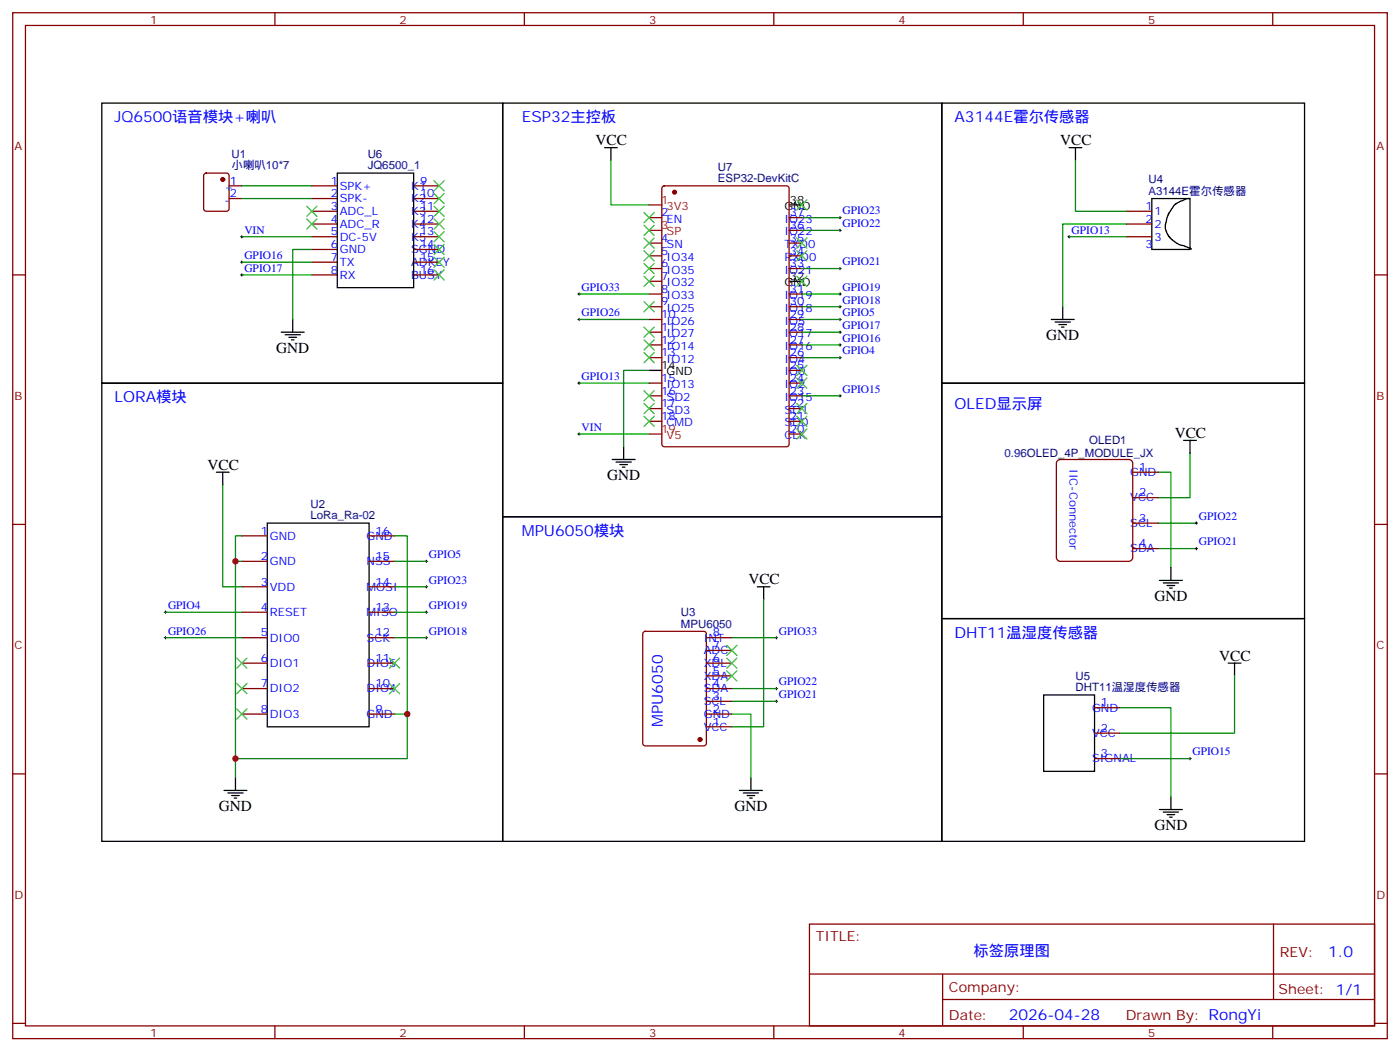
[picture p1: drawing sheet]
<svg xmlns="http://www.w3.org/2000/svg" width="388mm" height="292mm" viewBox="0 0 388 292" stroke-linecap="round" stroke-linejoin="round" font-family="sans-serif">
<g fill="none" stroke="#870000" stroke-width=".35">
<path d="M3.5 3.5h381v284.4h-381zM7.1 7.1h373.9v277.2h-373.9zM76.2 3.5v3.6M145.3 3.5v3.6M214.5 3.5v3.6M283.6 3.5v3.6M352.8 3.5v3.6M56.7 48.2l.4-.2h5.7l.6 .4 .1 9.5-.5 .6-5.9 .1-.6-.5-.1-9.4zM63.5 55h3.5M63.5 51.5h3.5M86.4 58.6h7.1M86.4 55h7.1"/>
<path d="M86.4 51.5h7.1M114.7 58.6h7M114.7 55h7M114.7 51.5h7M183.7 51.7l.4-.2h33.9l.7 .4v71.2l-.4 .7h-34.2l-.6-.4-.1-71.2zM312.2 58.6h7.1M3.5 76.2h3.6M86.4 76.2h7.1M86.4 62.1h7.1M86.4 65.6h7.1M86.4 72.7h7.1M86.4 69.1h7.1"/>
<path d="M114.7 76.2h7M114.7 62.1h7M114.7 65.6h7M114.7 72.7h7M114.7 69.1h7M179.9 60.3h3.5M179.9 67.4h3.5M179.9 70.9h3.5M179.9 74.4h3.5M179.9 78h3.5M218.7 60.3h3.5M218.7 63.9h3.5"/>
<path d="M218.7 67.4h3.5M218.7 70.9h3.5M218.7 74.4h3.5M312.2 62.1h7.1M312.2 65.6h7.1M381 76.2h3.5M179.9 81.5h3.5M179.9 85h3.5M179.9 88.5h3.5M179.9 92.1h3.5M179.9 95.6h3.5M179.9 99.1h3.5"/>
<path d="M218.7 81.5h3.5M218.7 85h3.5M218.7 88.5h3.5M218.7 92.1h3.5M218.7 95.6h3.5M218.7 99.1h3.5M179.9 106.2h3.5M179.9 109.7h3.5M179.9 113.2h3.5M179.9 116.8h3.5M218.7 102.7h3.5M218.7 106.2h3.5"/>
<path d="M218.7 109.7h3.5M218.7 113.2h3.5M218.7 116.8h3.5M218.7 120.3h3.5M293 127.8l.9-.4h19l.9 .4 .2 .6v26.1l-.5 .9-.6 .2h-19l-.9-.5-.2-.6v-26.1zM314 137.9h7M314 130.9h7M3.5 145.3h3.6M67 148.5h7.1M67 155.6h7.1M102.3 148.5h7.1M102.3 155.6h7.1"/>
<path d="M314 152h7M314 145h7M381 145.3h3.5M67 162.6h7.1M67 169.7h7.1M67 176.7h7.1M102.3 162.6h7.1M102.3 169.7h7.1M102.3 176.7h7.1M178.4 175.2l.5-.2h16.2l.6 .4 .1 30.6-.5 .7h-16.4l-.7-.4v-30.6zM195.8 176.7h7M67 183.8h7.1"/>
<path d="M67 190.9h7.1M67 197.9h7.1M102.3 183.8h7.1M102.3 190.9h7.1M102.3 197.9h7.1M195.8 183.8h7M195.8 190.9h7M195.8 197.9h7M195.8 194.4h7M195.8 187.3h7M195.8 180.3h7M303.4 196.1h7"/>
<path d="M3.5 214.5h3.6M195.8 201.4h7M303.4 203.2h7M303.4 210.3h7M381 214.5h3.5M224.4 256.1h156.6v28.2h-156.6zM353 256.1v20.9M224.4 270h156.5M261.3 277h119.6M261.3 270v14.1M3.5 283.6h3.6M76.2 284.3v3.6"/>
<path d="M145.3 284.3v3.6M214.5 284.3v3.6M283.6 284.3v3.6M352.8 284.3v3.6M381 283.6h3.5"/>
</g>
<g fill="none" stroke="#000" stroke-width=".35">
<path d="M28.2 28.6h111.1v77.6h-111.1zM139.3 28.6h121.8v114.6h-121.8zM261.1 28.6h100.5v77.6h-100.5zM93.5 48h21.2v31.7h-21.2zM167.6 40.9h3.5M169.3 40.9v3.6M218.7 56.8h3.5M296.3 40.9h3.6M298.1 40.9v3.6M319.3 55h10.5v14.1h-10.5zM329.8 55a2.89 2.89 0 0 0-2.1 .7l-1.6 .7-.7 .6-1.4 1.9-.5 1.4-.5 2v1.1l.8 2 1.2 1.1a7.2 7.2 0 0 0 3.7 1.8l1.6 .8M218.7 78h3.5"/>
<path d="M78 92.1h6.3M79 92.8h4.3M80.1 93.5h2.1M80.8 94.2h.7M81.1 88.5v3.6M291.4 88.5h6.3M292.5 89.3h4.2M293.5 90h2.1M294.2 90.7h.7M294.6 85v3.5M28.2 106.2h111.1v127h-111.1zM179.9 102.7h3.5"/>
<path d="M261.1 106.2h100.5v65.2h-100.5zM60 130.9h3.5M61.7 130.9v3.5M169.7 127.4h6.3M170.7 128.1h4.3M171.8 128.8h2.1M172.5 129.5h.7M172.9 123.8v3.6M328.1 122.1h3.5M329.8 122.1v3.5M74.1 145h28.2v56.4h-28.2zM139.3 143.2h121.8v90h-121.8z"/>
<path d="M324.6 157.3v3.6M209.9 162.6h3.5M211.7 162.6v3.6M261.1 171.4h100.5v61.8h-100.5zM321.4 160.9h6.3M322.4 161.6h4.3M323.5 162.3h2.1M324.2 163h.7M289.3 192.6h14.1v21.2h-14.1zM340.4 183.8h3.6M342.2 183.8v3.5M62.1 219.1h6.3"/>
<path d="M63.1 219.8h4.3M65.3 215.5v3.6M205 219.1h6.3M206 219.8h4.3M208.1 215.5v3.6M64.2 220.5h2.1M64.9 221.2h.7M207.1 220.5h2.1M207.8 221.2h.7M321.4 224.4h6.3M322.4 225.1h4.3M323.5 225.8h2.1"/>
<path d="M324.2 226.5h.7M324.6 220.8v3.6"/>
</g>
<g fill="none" stroke="#008700" stroke-width=".35">
<path d="M67 51.5h19.4M67 55h19.4M169.3 44.5v12.3h10.6M298.1 44.5v14.1h14.1M67 65.6h19.4M67 76.2h19.4M67 72.7h19.4M86.4 69.1h-5.3v19.4M222.2 60.3h10.6M222.2 63.9h10.6M222.2 74.4h10.6M296.3 65.6h15.9"/>
<path d="M312.2 62.1h-17.6v22.9M160.5 81.5h19.4M160.5 88.5h19.4M222.2 81.5h10.6M222.2 88.5h10.6M222.2 85h10.6M222.2 92.1h10.6M222.2 95.6h10.6M222.2 99.1h10.6M160.5 106.2h19.4M179.9 102.7h-7v21.1M222.2 109.7h10.6"/>
<path d="M61.7 134.4v28.2h5.3M160.5 120.3h19.4M321 130.9h3.6v26.4M329.8 125.6v12.3h-8.8M65.3 155.6h1.7M67 148.5h-1.7v67M109.4 148.5h3.5v61.8h-47.6M109.4 155.6h8.8M321 152h10.6M321 145h10.6M45.9 169.7h21.1M45.9 176.7h21.1"/>
<path d="M109.4 169.7h8.8M109.4 176.7h8.8M109.4 162.6h8.8M202.8 176.7h12.4M211.7 166.2v35.2h-8.9M109.4 197.9h3.5M202.8 197.9h5.3v17.6M202.8 190.9h12.4M202.8 194.4h12.4M310.4 196.1h14.2v24.7M342.2 187.3v15.9h-31.8M310.4 210.3h19.4"/>
</g>
<g fill="none" stroke="#000" stroke-width=".28">
<path d="M232.8 60v.7M66.7 65.6h.7M66.7 72.7h.7M66.7 76.2h.7M67 65.3v.7M67 72.3v.7M67 75.8v.8M232.5 74.4h.7M232.5 63.9h.7M232.5 60.3h.7M232.8 63.5v.7M232.8 74.1v.7"/>
<path d="M296 65.6h.7M296.3 65.3v.7M160.2 81.5h.7M160.2 88.5h.7M160.5 81.1v.7M160.5 88.2v.7M232.5 95.6h.7M232.5 92.1h.7M232.5 81.5h.7M232.5 88.5h.7M232.5 99.1h.7M232.5 85h.7"/>
<path d="M232.8 81.1v.7M232.8 84.7v.7M232.8 88.2v.7M232.8 91.7v.7M232.8 95.2v.8M232.8 98.8v.7M160.2 106.2h.7M160.5 105.8v.7M160.5 119.9v.8M232.5 109.7h.7M232.8 109.4v.7M160.2 120.3h.7"/>
<path d="M117.8 155.6h.7M118.2 155.2v.7M331.3 145h.7M331.3 152h.7M331.6 144.6v.7M331.6 151.7v.7M45.5 169.7h.7M45.5 176.7h.7M45.9 169.3v.7M45.9 176.4v.7M117.8 169.7h.7M117.8 176.7h.7"/>
<path d="M117.8 162.6h.7M118.2 162.3v.7M118.2 169.3v.7M118.2 176.4v.7M214.8 176.7h.7M215.2 176.4v.7M214.8 194.4h.7M214.8 190.9h.7M215.2 190.5v.7M215.2 194v.7M329.5 210.3h.7M329.8 209.9v.7"/>
</g>
<g fill="#870000" stroke="#870000" stroke-width=".35">
<circle cx="194" cy="205" r=".53"/>
<circle cx="187" cy="53.3" r=".53"/>
<circle cx="61.7" cy="49.7" r=".53"/>
</g>
<path d="M179.9 56.8h3.5M179.9 63.9h3.5M179.9 120.3h3.5" fill="none" stroke="#f00" stroke-width=".35"/>
<g fill="none" stroke="#3c3" stroke-width=".35">
<path d="M85 57.2l2.8 2.8M87.8 57.2l-2.8 2.8M120.3 50.1l2.8 2.8M120.3 53.6l2.8 2.8M120.3 57.2l2.8 2.8M123.1 50.1l-2.8 2.8M123.1 53.6l-2.8 2.8M123.1 57.2l-2.8 2.8M178.5 58.9l2.8 2.8M181.3 58.9l-2.8 2.8M220.8 55.4l2.9 2.8M223.7 55.4l-2.9 2.8"/>
<path d="M85 60.7l2.8 2.8M87.8 60.7l-2.8 2.8M120.3 60.7l2.8 2.8M120.3 64.2l2.8 2.8M120.3 67.7l2.8 2.9M120.3 71.3l2.8 2.8M120.3 74.8l2.8 2.8M123.1 60.7l-2.8 2.8M123.1 64.2l-2.8 2.8M123.1 67.7l-2.8 2.9M123.1 71.3l-2.8 2.8M123.1 74.8l-2.8 2.8"/>
<path d="M178.5 62.4l2.8 2.9M178.5 66l2.8 2.8M178.5 69.5l2.8 2.8M178.5 73l2.8 2.8M178.5 76.6l2.8 2.8M181.3 62.4l-2.8 2.9M181.3 66l-2.8 2.8M181.3 69.5l-2.8 2.8M181.3 73l-2.8 2.8M181.3 76.6l-2.8 2.8M220.8 66l2.9 2.8M220.8 69.5l2.9 2.8"/>
<path d="M220.8 76.6l2.9 2.8M223.7 66l-2.9 2.8M223.7 69.5l-2.9 2.8M223.7 76.6l-2.9 2.8M178.5 83.6l2.8 2.8M178.5 90.7l2.8 2.8M178.5 94.2l2.8 2.8M178.5 97.7l2.8 2.8M181.3 83.6l-2.8 2.8M181.3 90.7l-2.8 2.8M181.3 94.2l-2.8 2.8M181.3 97.7l-2.8 2.8"/>
<path d="M178.5 108.3l2.8 2.8M178.5 111.8l2.8 2.9M178.5 115.4l2.8 2.8M181.3 108.3l-2.8 2.8M181.3 111.8l-2.8 2.9M181.3 115.4l-2.8 2.8M220.8 101.2l2.9 2.9M220.8 104.8l2.9 2.8M220.8 111.8l2.9 2.9M220.8 115.4l2.9 2.8M220.8 118.9l2.9 2.8M223.7 101.2l-2.9 2.9"/>
<path d="M223.7 104.8l-2.9 2.8M223.7 111.8l-2.9 2.9M223.7 115.4l-2.9 2.8M223.7 118.9l-2.9 2.8M201.4 178.9l2.9 2.8M204.3 178.9l-2.9 2.8M65.6 182.4l2.8 2.8M65.6 189.4l2.8 2.9M65.6 196.5l2.8 2.8M68.4 182.4l-2.8 2.8M68.4 189.4l-2.8 2.9M68.4 196.5l-2.8 2.8"/>
<path d="M107.9 182.4l2.9 2.8M107.9 189.4l2.9 2.9M110.8 182.4l-2.9 2.8M110.8 189.4l-2.9 2.9M201.4 182.4l2.9 2.8M201.4 185.9l2.9 2.8M204.3 182.4l-2.9 2.8M204.3 185.9l-2.9 2.8"/>
</g>
<g fill="#c00">
<circle cx="65.3" cy="155.6" r=".88"/>
<circle cx="65.3" cy="210.3" r=".88"/>
<circle cx="112.9" cy="197.9" r=".88"/>
</g>
<g font-size="4.2" fill="#00f">
<text x="31.7" y="33.9">JQ6500语音模块+喇叭</text>
<text x="144.6" y="33.9">ESP32主控板</text>
<text x="264.6" y="33.9">A3144E霍尔传感器</text>
<text x="31.7" y="111.5">LORA模块</text>
<text x="264.6" y="113.2">OLED显示屏</text>
<text x="144.6" y="148.5">MPU6050模块</text>
<text x="264.6" y="176.7">DHT11温湿度传感器</text>
<text x="183.7" y="201.4" transform="rotate(-90 183.7 201.4)">MPU6050</text>
<text x="269.9" y="264.9">标签原理图</text>
<text x="368.2" y="265.4">1.0</text>
<text x="279.6" y="282.7">2026-04-28</text>
</g>
<g font-size="4.2">
<text x="165.1" y="40.2">VCC</text>
<text x="293.9" y="40.2">VCC</text>
<text x="290" y="94.2">GND</text>
<text x="76.6" y="97.7">GND</text>
<text x="325.6" y="121.4">VCC</text>
<text x="57.5" y="130.2">VCC</text>
<text x="168.3" y="133">GND</text>
<text x="207.4" y="161.9">VCC</text>
<text x="320" y="166.5">GND</text>
<text x="338" y="183.1">VCC</text>
<text x="60.7" y="224.7">GND</text>
<text x="203.6" y="224.7">GND</text>
<text x="320" y="230">GND</text>
</g>
<g font-size="3.9" fill="#800">
<text x="226.1" y="260.7">TITLE:</text>
<text x="354.8" y="265.4">REV:</text>
<text x="263" y="274.9">Company:</text>
<text x="354.4" y="275.5">Sheet: 1/1</text>
<text x="263" y="282.6">Date:</text>
<text x="312.1" y="282.7">Drawn By: RongYi</text>
</g>
<g font-size="3.2" fill="#800">
<text x="41.6" y="6.5">1</text>
<text x="110.8" y="6.5">2</text>
<text x="179.9" y="6.5">3</text>
<text x="249.1" y="6.5">4</text>
<text x="318.2" y="6.5">5</text>
<text x="4.1" y="41.6">A</text>
<text x="381.5" y="41.6">A</text>
<text x="4.1" y="110.8">B</text>
<text x="381.5" y="110.8">B</text>
<text x="4.1" y="179.9">C</text>
<text x="381.5" y="179.9">C</text>
<text x="4.1" y="249.1">D</text>
<text x="381.5" y="249.1">D</text>
<text x="41.6" y="287.3">1</text>
<text x="110.8" y="287.3">2</text>
<text x="179.9" y="287.3">3</text>
<text x="249.1" y="287.3">4</text>
<text x="318.2" y="287.3">5</text>
</g>
<g font-size="3.2" fill="#000080">
<text x="64.2" y="46.9">小喇叭10*7</text>
<text x="64.2" y="43.7">U1</text>
<text x="101.9" y="46.9">JQ6500_1</text>
<text x="101.9" y="43.7">U6</text>
<text x="199" y="47.3">U7</text>
<text x="199" y="50.4">ESP32-DevKitC</text>
<text x="318.3" y="54">A3144E霍尔传感器</text>
<text x="318.3" y="50.8">U4</text>
<text x="301.9" y="123.1">OLED1</text>
<text x="278.5" y="126.7">0.96OLED_4P_MODULE_JX</text>
<text x="86" y="143.9">LoRa_Ra-02</text>
<text x="86" y="140.7">U2</text>
<text x="188.8" y="173.9">MPU6050</text>
<text x="188.8" y="170.8">U3</text>
<text x="298.1" y="191.6">DHT11温湿度传感器</text>
<text x="298.1" y="188.4">U5</text>
</g>
<g font-size="3.2" fill="#00f">
<text x="62.2" y="52.9">+</text>
<text x="63.7" y="51.2">1</text>
<text x="91.7" y="51.2">1</text>
<text x="94.2" y="52.6">SPK+</text>
<text x="113.9" y="52.6">K1</text>
<text x="116.4" y="51.2">9</text>
<text x="62.2" y="56.4">-</text>
<text x="63.7" y="54.7">2</text>
<text x="91.7" y="58.2">3</text>
<text x="91.7" y="54.7">2</text>
<text x="94.2" y="59.6">ADC_L</text>
<text x="94.2" y="56.1">SPK-</text>
<text x="113.9" y="59.6">K3</text>
<text x="113.9" y="56.1">K2</text>
<text x="116.4" y="58.2">11</text>
<text x="116.4" y="54.7">10</text>
<text x="183.3" y="60">2</text>
<text x="218.9" y="60">37</text>
<text x="233.5" y="59.4">GPIO23</text>
<text x="317.5" y="58.2">1</text>
<text x="320" y="59.6">1</text>
<text x="67.7" y="64.7">VIN</text>
<text x="91.7" y="65.3">5</text>
<text x="91.7" y="61.7">4</text>
<text x="94.2" y="63.1">ADC_R</text>
<text x="113.9" y="63.1">K4</text>
<text x="116.4" y="65.3">13</text>
<text x="116.4" y="61.7">12</text>
<text x="184.7" y="61.7">EN</text>
<text x="217.4" y="61.7">IO23</text>
<text x="217.4" y="65.3">IO22</text>
<text x="218.9" y="63.5">36</text>
<text x="233.5" y="63">GPIO22</text>
<text x="297" y="64.7">GPIO13</text>
<text x="317.5" y="61.7">2</text>
<text x="320" y="63.1">2</text>
<text x="67.7" y="71.8">GPIO16</text>
<text x="91.7" y="68.8">6</text>
<text x="94.2" y="70.2">GND</text>
<text x="94.2" y="66.7">DC-5V</text>
<text x="113.9" y="70.2">SGND</text>
<text x="113.9" y="66.7">K5</text>
<text x="116.4" y="68.8">14</text>
<text x="183.3" y="70.6">5</text>
<text x="183.3" y="67">4</text>
<text x="184.7" y="68.8">SN</text>
<text x="217.4" y="68.8">TXD0</text>
<text x="218.9" y="67">35</text>
<text x="218.9" y="70.6">34</text>
<text x="317.5" y="68.8">3</text>
<text x="320" y="66.7">3</text>
<text x="67.7" y="75.3">GPIO17</text>
<text x="91.7" y="75.8">8</text>
<text x="91.7" y="72.3">7</text>
<text x="94.2" y="77.3">RX</text>
<text x="94.2" y="73.7">TX</text>
<text x="113.9" y="77.3">BUSY</text>
<text x="113.9" y="73.7">ADKEY</text>
<text x="116.4" y="75.8">16</text>
<text x="116.4" y="72.3">15</text>
<text x="183.3" y="77.6">7</text>
<text x="183.3" y="74.1">6</text>
<text x="184.7" y="75.8">IO35</text>
<text x="184.7" y="72.3">IO34</text>
<text x="217.4" y="72.3">RXD0</text>
<text x="217.4" y="75.8">IO21</text>
<text x="218.9" y="74.1">33</text>
<text x="233.5" y="73.6">GPIO21</text>
<text x="161.2" y="80.6">GPIO33</text>
<text x="183.3" y="81.1">8</text>
<text x="184.7" y="82.9">IO33</text>
<text x="184.7" y="79.4">IO32</text>
<text x="217.4" y="82.9">IO19</text>
<text x="218.9" y="81.1">31</text>
<text x="233.5" y="80.6">GPIO19</text>
<text x="161.2" y="87.7">GPIO26</text>
<text x="183.3" y="88.2">10</text>
<text x="183.3" y="84.7">9</text>
<text x="184.7" y="90">IO26</text>
<text x="184.7" y="86.4">IO25</text>
<text x="217.4" y="86.4">IO18</text>
<text x="217.4" y="90">IO5</text>
<text x="218.9" y="84.7">30</text>
<text x="218.9" y="88.2">29</text>
<text x="233.5" y="87.7">GPIO5</text>
<text x="233.5" y="84.1">GPIO18</text>
<text x="183.3" y="95.2">12</text>
<text x="183.3" y="91.7">11</text>
<text x="184.7" y="93.5">IO27</text>
<text x="217.4" y="93.5">IO17</text>
<text x="218.9" y="91.7">28</text>
<text x="218.9" y="95.2">27</text>
<text x="233.5" y="94.7">GPIO16</text>
<text x="233.5" y="91.2">GPIO17</text>
<text x="183.3" y="98.8">13</text>
<text x="184.7" y="100.5">IO12</text>
<text x="184.7" y="97">IO14</text>
<text x="217.4" y="97">IO16</text>
<text x="217.4" y="100.5">IO4</text>
<text x="218.9" y="98.8">26</text>
<text x="233.5" y="98.2">GPIO4</text>
<text x="161.2" y="105.3">GPIO13</text>
<text x="183.3" y="105.8">15</text>
<text x="184.7" y="107.6">IO13</text>
<text x="217.4" y="104.1">IO0</text>
<text x="217.4" y="107.6">IO2</text>
<text x="218.9" y="102.3">25</text>
<text x="218.9" y="105.8">24</text>
<text x="183.3" y="112.9">17</text>
<text x="183.3" y="109.4">16</text>
<text x="184.7" y="111.1">SD2</text>
<text x="217.4" y="111.1">IO15</text>
<text x="218.9" y="109.4">23</text>
<text x="218.9" y="112.9">22</text>
<text x="233.5" y="108.8">GPIO15</text>
<text x="161.2" y="119.4">VIN</text>
<text x="183.3" y="116.4">18</text>
<text x="184.7" y="114.7">SD3</text>
<text x="184.7" y="118.2">CMD</text>
<text x="217.4" y="114.7">SD1</text>
<text x="217.4" y="118.2">SD0</text>
<text x="218.9" y="116.4">21</text>
<text x="218.9" y="119.9">20</text>
<text x="217.4" y="121.7">CLK</text>
<text x="296.4" y="129.9" transform="rotate(90 296.4 129.9)">IIC-Connector</text>
<text x="313.3" y="131.9">GND</text>
<text x="315.7" y="130.5">1</text>
<text x="315.7" y="137.6">2</text>
<text x="313.3" y="139">VCC</text>
<text x="72.3" y="148.2">1</text>
<text x="74.8" y="149.6">GND</text>
<text x="101.6" y="149.6">GND</text>
<text x="104.1" y="148.2">16</text>
<text x="313.3" y="146.1">SCL</text>
<text x="315.7" y="144.6">3</text>
<text x="332.3" y="144.1">GPIO22</text>
<text x="72.3" y="155.2">2</text>
<text x="104.1" y="155.2">15</text>
<text x="118.9" y="154.7">GPIO5</text>
<text x="313.3" y="153.1">SDA</text>
<text x="315.7" y="151.7">4</text>
<text x="332.3" y="151.2">GPIO21</text>
<text x="74.8" y="156.6">GND</text>
<text x="101.6" y="156.6">NSS</text>
<text x="118.9" y="161.7">GPIO23</text>
<text x="72.3" y="162.3">3</text>
<text x="74.8" y="163.7">VDD</text>
<text x="101.6" y="163.7">MOSI</text>
<text x="104.1" y="162.3">14</text>
<text x="46.6" y="168.8">GPIO4</text>
<text x="72.3" y="169.3">4</text>
<text x="74.8" y="170.7">RESET</text>
<text x="101.6" y="170.7">MISO</text>
<text x="104.1" y="169.3">13</text>
<text x="118.9" y="168.8">GPIO19</text>
<text x="46.6" y="175.9">GPIO26</text>
<text x="72.3" y="176.4">5</text>
<text x="74.8" y="177.8">DIO0</text>
<text x="101.6" y="177.8">SCK</text>
<text x="104.1" y="176.4">12</text>
<text x="118.9" y="175.9">GPIO18</text>
<text x="195.1" y="177.8">INT</text>
<text x="197.6" y="179.9">7</text>
<text x="197.6" y="176.4">8</text>
<text x="215.9" y="175.9">GPIO33</text>
<text x="72.3" y="183.4">6</text>
<text x="74.8" y="184.9">DIO1</text>
<text x="101.6" y="184.9">DIO5</text>
<text x="104.1" y="183.4">11</text>
<text x="195.1" y="184.9">XDL</text>
<text x="195.1" y="181.3">ADC</text>
<text x="197.6" y="183.4">6</text>
<text x="72.3" y="190.5">7</text>
<text x="74.8" y="191.9">DIO2</text>
<text x="101.6" y="191.9">DIO4</text>
<text x="104.1" y="190.5">10</text>
<text x="195.1" y="191.9">SDA</text>
<text x="195.1" y="188.4">XDA</text>
<text x="197.6" y="190.5">4</text>
<text x="197.6" y="187">5</text>
<text x="215.9" y="190">GPIO22</text>
<text x="72.3" y="197.6">8</text>
<text x="104.1" y="197.6">9</text>
<text x="195.1" y="195.4">SCL</text>
<text x="197.6" y="197.6">2</text>
<text x="197.6" y="194">3</text>
<text x="215.9" y="193.5">GPIO21</text>
<text x="302.7" y="197.2">GND</text>
<text x="305.2" y="195.8">1</text>
<text x="74.8" y="199">DIO3</text>
<text x="101.6" y="199">GND</text>
<text x="195.1" y="202.5">VCC</text>
<text x="195.1" y="199">GND</text>
<text x="197.6" y="201.1">1</text>
<text x="305.2" y="202.8">2</text>
<text x="302.7" y="204.3">VCC</text>
<text x="305.2" y="209.9">3</text>
<text x="330.6" y="209.4">GPIO15</text>
<text x="302.7" y="211.3">SIGNAL</text>
</g>
<g font-size="3.2" fill="#f00">
<text x="183.3" y="56.4">1</text>
<text x="184.7" y="58.2">3V3</text>
<text x="183.3" y="63.5">3</text>
<text x="184.7" y="65.3">SP</text>
<text x="183.3" y="119.9">19</text>
<text x="184.7" y="121.7">V5</text>
</g>
<g font-size="3.2">
<text x="217.4" y="58.2">GND</text>
<text x="218.9" y="56.4">38</text>
<text x="218.9" y="77.6">32</text>
<text x="217.4" y="79.4">GND</text>
<text x="183.3" y="102.3">14</text>
<text x="184.7" y="104.1">GND</text>
</g>
</svg>
